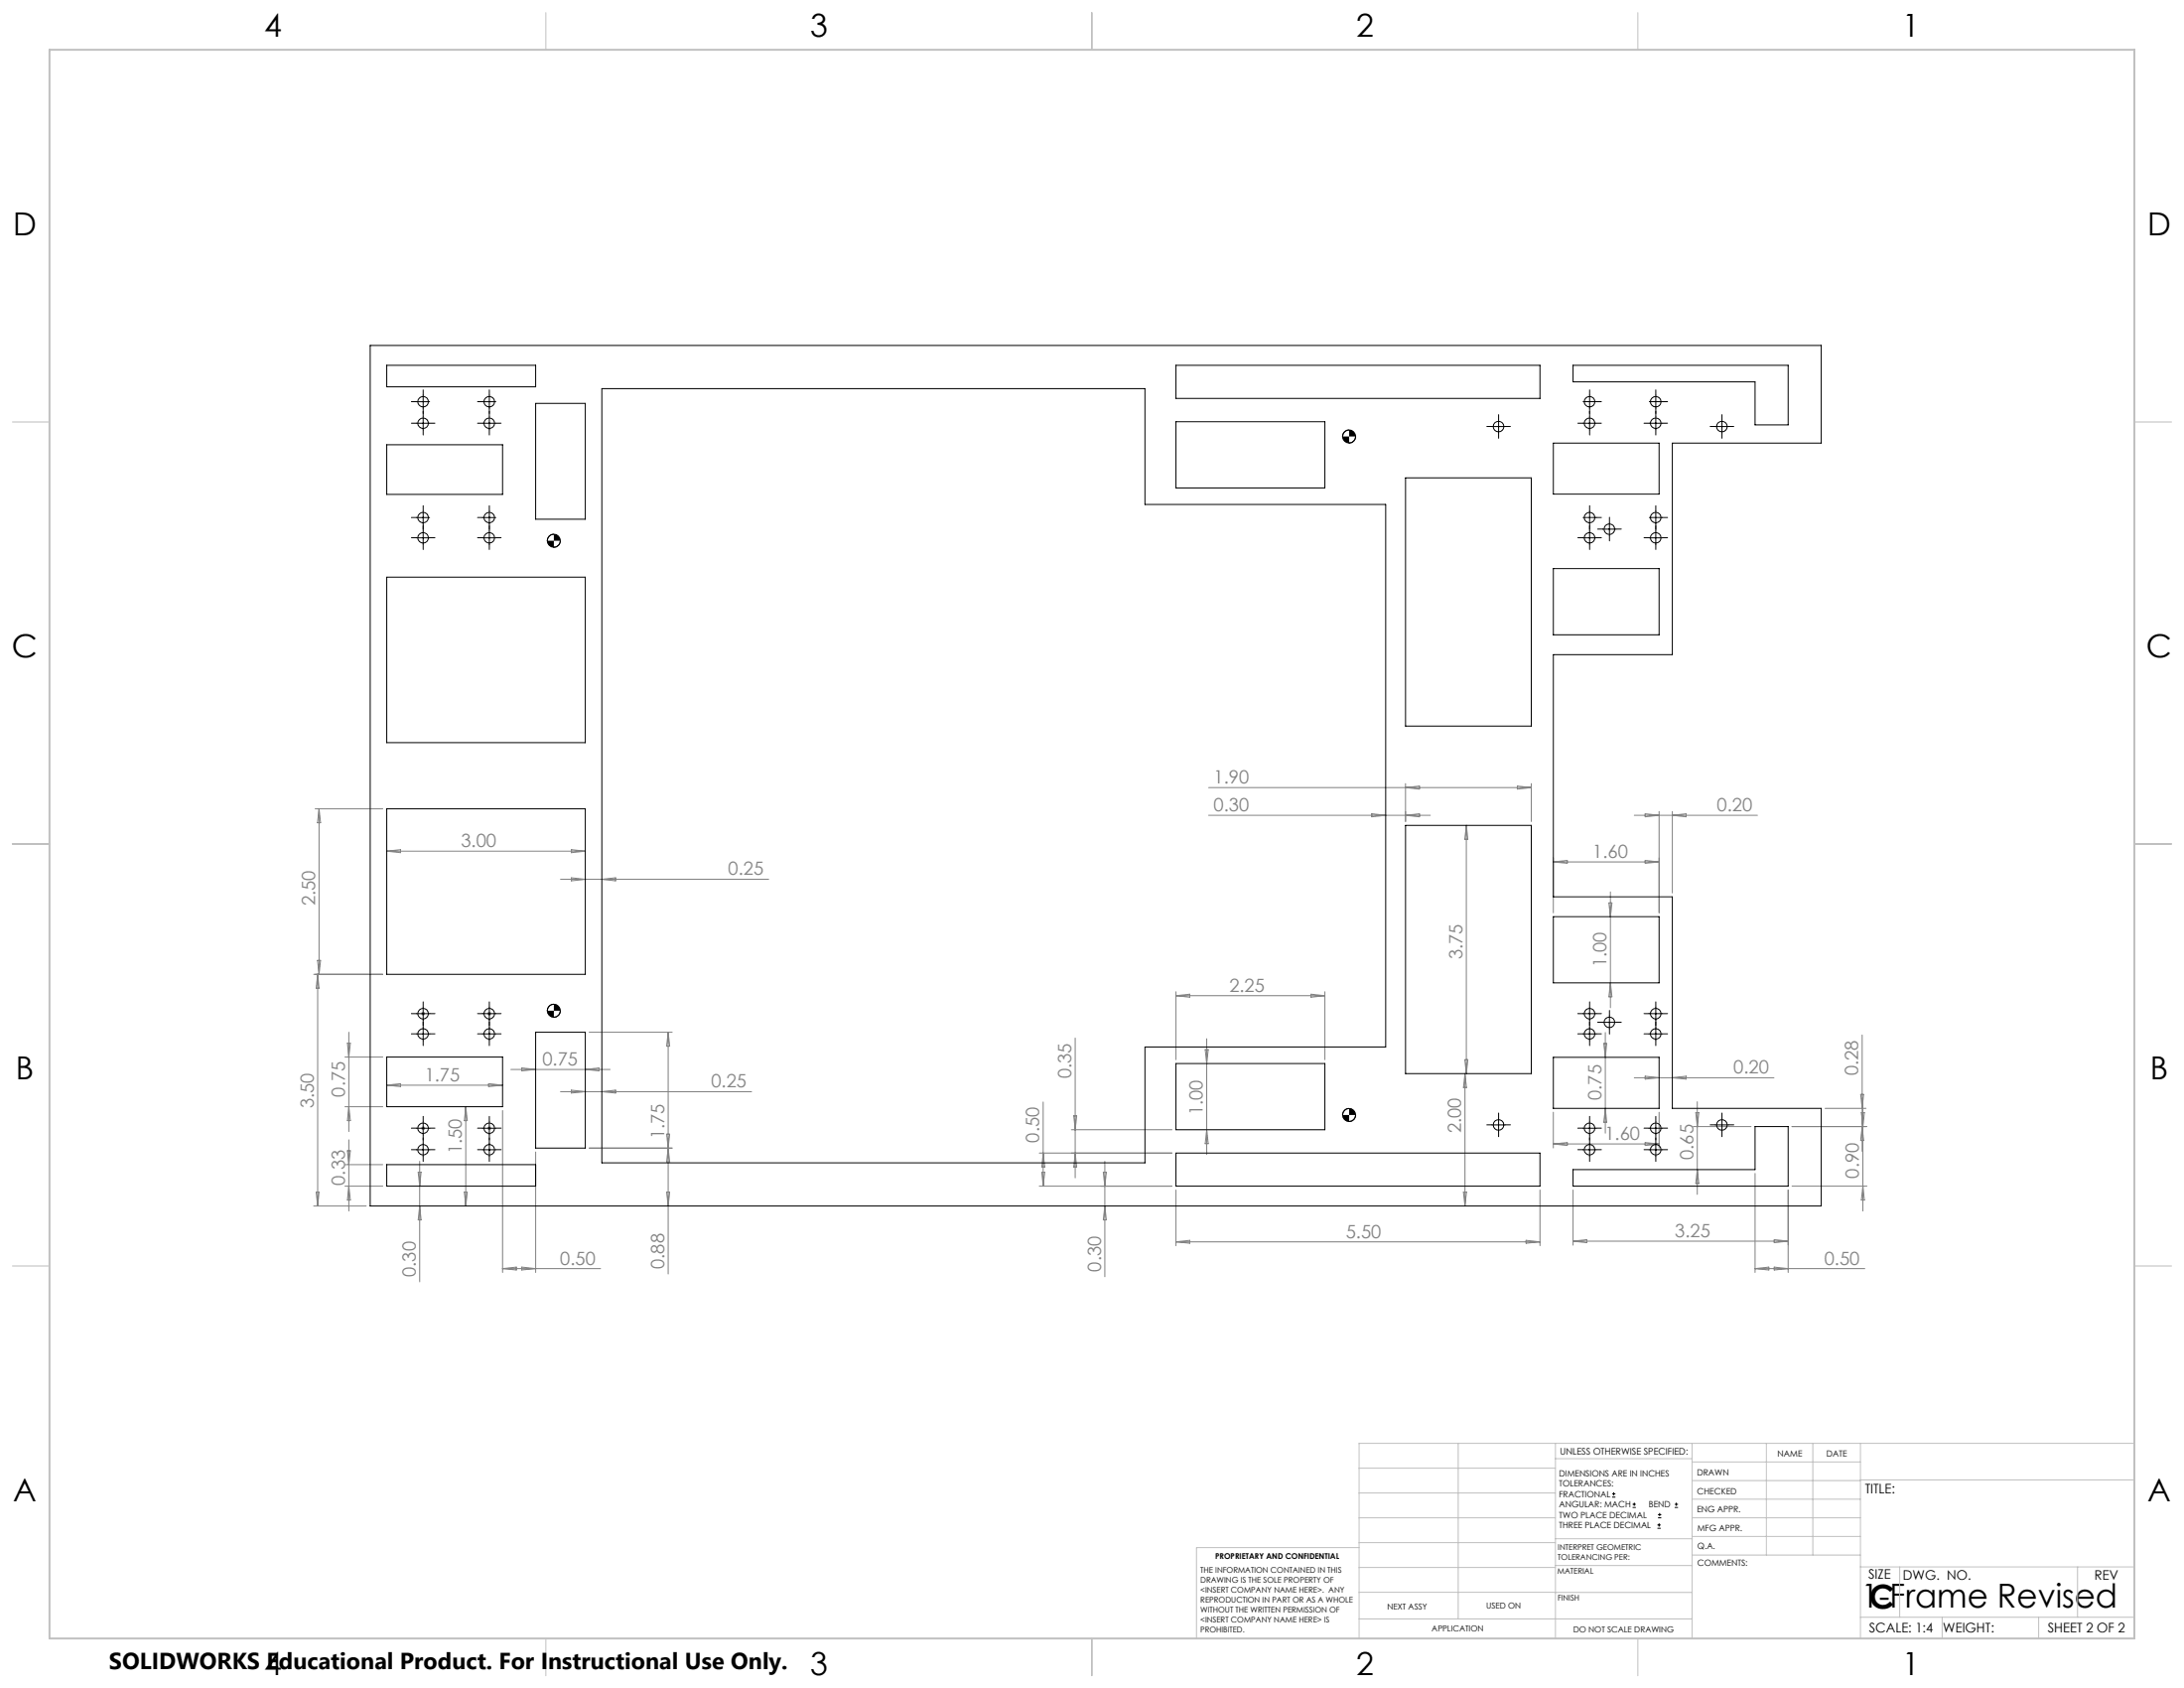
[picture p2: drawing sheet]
<svg xmlns="http://www.w3.org/2000/svg" width="559mm" height="432mm" viewBox="0 0 559 432" stroke-linecap="round" stroke-linejoin="round" font-family="sans-serif">
<g fill="none" stroke="#000" stroke-width=".25">
<path d="M94.7 88.4h371.3v24.9h-38.1v54.2h-30.5v61.9h30.5v54.1h38.1v25h-371.3zM99 93.5h38.1v5.5h-38.1zM154 99.4h138.9v29.6h61.6v138.8h-61.6v29.7h-138.9zM300.9 93.5h93.1v8.4h-93.1zM402.5 93.5h55v15.2h-8.4v-11h-46.6zM99 113.8h29.6v12.7h-29.6zM106.6 108.3h3.3M106.6 102.8h3.3M108.3 101.1v3.3M108.3 106.6v3.3M123.5 108.3h3.4M123.5 102.8h3.4"/>
<path d="M125.2 101.1v3.3M125.2 106.6v3.3M137.1 103.2h12.7v29.6h-12.7zM300.9 107.9h38.1v16.9h-38.1zM345.2 110l-1.1 .3-.5 .8-.1 .6M346.9 111.7l-.4 1-.6 .5-.7 .1M381.7 109.1h3.4M383.4 107.5v3.3M397.4 113.3h27.1v13.1h-27.1zM405 108.3h3.4M406.7 106.6v3.3M422 108.3h3.3"/>
<path d="M423.7 106.6v3.3M438.9 109.1h3.3M440.6 107.5v3.3M106.6 137.6h3.3M106.6 132.4h3.3M108.3 130.7v3.4M108.3 135.9v3.3M123.5 137.6h3.4M123.5 132.4h3.4M125.2 130.7v3.4M125.2 135.9v3.3M141.7 136.7l-1 .3-.6 .8-.1 .5"/>
<path d="M143.4 138.3l-.4 1.1-.6 .4-.7 .2M359.6 122.2h32.2v63.5h-32.2zM405 137.6h3.4M406.7 135.9v3.3M410.1 135.4h3.4M411.8 133.7v3.3M422 137.6h3.3M423.7 135.9v3.3M99 147.6h50.8v42.4h-50.8zM397.4 145.5h27.1v16.9h-27.1zM99 206.9h50.8v42.3h-50.8zM359.6 211.1h32.2v63.5h-32.2z"/>
<path d="M397.4 234.5h27.1v16.9h-27.1zM106.6 259.3h3.3M108.3 257.6v3.4M123.5 259.3h3.4M125.2 257.6v3.4M141.7 256.9l-1 .3-.6 .8-.1 .6M143.4 258.6l-.4 1-.6 .5-.7 .1M405 259.3h3.4M406.7 257.6v3.4M411.8 259.9v3.3M422 259.3h3.3M423.7 257.6v3.4"/>
<path d="M99 270.4h29.6v12.7h-29.6zM106.6 264.5h3.3M108.3 262.8v3.3M123.5 264.5h3.4M125.2 262.8v3.3M137.1 264.1h12.7v29.6h-12.7zM300.9 272.1h38.1v16.9h-38.1zM397.4 270.5h27.1v13h-27.1zM405 264.5h3.4M406.7 262.8v3.3M410.1 261.5h3.4M422 264.5h3.3"/>
<path d="M423.7 262.8v3.3M99 297.9h38.1v5.5h-38.1zM106.6 288.6h3.3M106.6 294.1h3.3M108.3 286.9v3.4M108.3 292.5v3.3M123.5 288.6h3.4M123.5 294.1h3.4M125.2 286.9v3.4M125.2 292.5v3.3M300.9 295h93.1v8.4h-93.1zM345.2 283.6l-1.1 .3-.5 .8-.1 .5"/>
<path d="M346.9 285.2l-.4 1.1-.6 .4-.7 .2M381.7 287.8h3.4M383.4 286.1v3.3M402.5 299.2h46.6v-11h8.4v15.2h-55zM405 288.6h3.4M405 294.1h3.4M406.7 286.9v3.4M406.7 292.5v3.3M422 288.6h3.3M422 294.1h3.3M423.7 286.9v3.4M423.7 292.5v3.3"/>
<path d="M438.9 287.8h3.3M440.6 286.1v3.3M412.5 383h.8M412.5 382.1h.8M412.9 381.7v.9M417.7 385.6h.8M417.7 384.8h.8M418.1 384.4v.8M424.1 390.9h.8M424.1 390.1h.8M424.2 388.3h.9M424.2 387.5h.9"/>
<path d="M424.5 389.7v.8M424.6 387v.9M428.5 385.6h.8M428.5 384.8h.8M428.9 384.4v.8"/>
<circle cx="108.3" cy="108.3" r="1.34"/>
<circle cx="108.3" cy="102.8" r="1.34"/>
<circle cx="125.2" cy="108.3" r="1.34"/>
<circle cx="125.2" cy="102.8" r="1.34"/>
<circle cx="345.2" cy="111.7" r="1.66"/>
<circle cx="383.4" cy="109.1" r="1.36"/>
<circle cx="406.7" cy="108.3" r="1.34"/>
<circle cx="406.7" cy="102.8" r="1.34"/>
<circle cx="423.6" cy="108.3" r="1.34"/>
<circle cx="423.6" cy="102.8" r="1.34"/>
<circle cx="440.6" cy="109.1" r="1.35"/>
<circle cx="108.3" cy="132.4" r="1.34"/>
<circle cx="108.3" cy="137.6" r="1.34"/>
<circle cx="125.2" cy="132.4" r="1.34"/>
<circle cx="125.2" cy="137.6" r="1.34"/>
<circle cx="141.7" cy="138.3" r="1.66"/>
<circle cx="406.7" cy="132.4" r="1.34"/>
<circle cx="406.7" cy="137.6" r="1.34"/>
<circle cx="411.8" cy="135.4" r="1.36"/>
<circle cx="423.6" cy="132.4" r="1.34"/>
<circle cx="423.6" cy="137.6" r="1.34"/>
<circle cx="108.3" cy="259.3" r="1.35"/>
<circle cx="125.2" cy="259.3" r="1.35"/>
<circle cx="141.7" cy="258.5" r="1.66"/>
<circle cx="406.7" cy="259.3" r="1.35"/>
<circle cx="423.6" cy="259.3" r="1.35"/>
<circle cx="108.3" cy="264.5" r="1.34"/>
<circle cx="125.2" cy="264.5" r="1.34"/>
<circle cx="406.7" cy="264.5" r="1.34"/>
<circle cx="411.8" cy="261.5" r="1.36"/>
<circle cx="423.6" cy="264.5" r="1.34"/>
<circle cx="108.3" cy="288.6" r="1.34"/>
<circle cx="108.3" cy="294.1" r="1.34"/>
<circle cx="125.2" cy="288.6" r="1.34"/>
<circle cx="125.2" cy="294.1" r="1.34"/>
<circle cx="345.2" cy="285.2" r="1.66"/>
<circle cx="383.4" cy="287.8" r="1.36"/>
<circle cx="406.7" cy="294.1" r="1.34"/>
<circle cx="406.7" cy="288.6" r="1.34"/>
<circle cx="423.6" cy="288.6" r="1.34"/>
<circle cx="423.6" cy="294.1" r="1.34"/>
<circle cx="440.6" cy="287.7" r="1.35"/>
</g>
<g fill="none" stroke="#808080" stroke-width=".25">
<path d="M80.6 206.9h17.3M81.6 206.9v42.3M81.6 206.9l.4 3.6h-.8zM99 217.7h50.8M99 217.7l3.5-.4v.8zM146.2 217.3l3.6 .4-3.6 .4zM309.2 201.5h82.6M309.2 208.6h56.8M351 208.2l3.5 .4-3.5 .4zM359.6 200.4v9.7M359.6 201.5l3.6-.4v.8zM359.6 208.6l3.6-.4v.8z"/>
<path d="M375.2 211.1v63.5M375.2 211.1l.4 3.6h-.8zM388.2 201.1l3.6 .4-3.6 .4zM391.8 200.4v9.7M397.4 219.5v14M418.1 208.6h31.6M420.9 208.2l3.6 .4-3.6 .4zM424.5 207.6v25.9M427.9 207.6v20.8M427.9 208.6l3.5-.4v.8zM143.4 224.9h53.3M146.2 224.5l3.6 .4-3.6 .4z"/>
<path d="M154 224.9l3.5-.4v.8zM397.4 220.5h27.1M397.4 220.5l3.6-.4v.7zM411.7 231h.7l-.4 3.5zM412 228.1v29.7M420.9 220.1l3.6 .4-3.6 .3zM80.3 249.2h17.6M81.2 245.7h.8l-.4 3.5zM81.3 249.2v59.3M81.3 249.2l.3 3.6h-.7zM107.7 259.3h1.1M107.9 258.9l.7 .7"/>
<path d="M108.3 258.8v1M108.6 258.9l-.7 .7M124.7 259.3h1M124.8 258.9l.8 .7M125.2 258.8v1M125.6 258.9l-.8 .7M300.9 253.7v17.4M300.9 254.7h38.1M300.9 254.7l3.5-.4v.8zM335.4 254.3l3.6 .4-3.6 .4zM339 253.7v17.4M412 251.4l.4 3.6h-.7z"/>
<path d="M88.3 270.4h9.6M88.9 266.8h.7l-.3 3.6zM89.3 264.1v25.4M99 277.6l3.5-.4v.8zM99 277.6h29.6M125 277.2l3.6 .4-3.6 .4zM130.7 273.6h25.4M133.5 273.2l3.6 .4-3.6 .3zM143.4 279.3h48.9M146.2 278.9l3.6 .4-3.6 .3zM149.8 273.6l3.5-.4v.7zM150.7 264.1h21.3"/>
<path d="M154 279.3l3.5-.4v.7zM171 264.1v61.8M171 264.1l.3 3.5h-.7zM275.1 265.5v35.8M308.4 268.5h.7l-.3 3.6zM308.8 265.7v29.6M374.8 271.1h.8l-.4 3.5zM374.8 274.6v33.9M374.8 274.6l.4 3.6h-.8zM410.4 266.9h.7l-.4 3.6zM410.7 264.1v25.8M418.1 275.7h35.8"/>
<path d="M420.9 275.3l3.6 .4-3.6 .3zM427.9 275.7l3.5-.4v.7zM476.1 280h.7l-.3 3.5zM476.5 264.8v29.7M88.3 283.1h9.6M88.3 297.9h9.6M88.9 294.4h.7l-.3 3.5zM89.3 291.6v18.2M89.3 283.1l.3 3.6h-.7zM107 299.9h.7l-.3 3.5zM107.4 297.1v30.8M107.7 288.6h1.1"/>
<path d="M107.9 288.3l.7 .7M108.3 288.1v1M108.6 288.3l-.7 .7M119.2 283.1l.4 3.6h-.8zM119.2 283.1v25.4M124.7 288.6h1M124.8 288.3l.8 .7M125.2 288.1v1M125.6 288.3l-.8 .7M128.6 284.1v41.4M137.1 294.7v30.8M170.6 290.1l.7 7.2h-.7l.7-7.2z"/>
<path d="M172 293.7h-21.3M265.9 295h34M266.6 299.9h.7l-.4 3.5zM266.9 295l.4 3.5h-.7zM266.9 281.9v21.5M274.1 289h25.8M274.7 285.4h.8l-.4 3.6zM275.1 295l.4 3.5h-.8zM282.3 299.9h.8l-.4 3.5zM282.7 297.1v29.5M308.8 289l.3 3.6h-.7zM397.4 284.5v9.2"/>
<path d="M397.4 292.6l3.6-.3v.7zM397.4 292.6h27.1M410.7 283.5l.4 3.6h-.7zM420.9 292.3l3.6 .3-3.6 .4zM424.5 284.5v9.2M433.2 288.2h14.8M433.9 284.6h.8l-.4 3.6zM434.3 281.8v23.7M434.3 299.2l.4 3.6h-.8zM458.5 288.2h19.2M467 283.5h10.4M476.3 284.6h.7l-.4 3.6z"/>
<path d="M476.5 288.2l.3 3.5h-.7zM476.6 281.8v28M80.3 308.5h13.4M80.9 304.9h.7l-.3 3.6zM88.3 303.4h9.6M89.3 303.4l.3 3.6h-.7zM107.4 308.5l.3 3.6h-.7zM118.8 304.9h.8l-.4 3.6zM170.6 304.9h.7l-.3 3.6zM265.9 303.4h34M282.7 308.5l.4 3.6h-.8zM300.9 304.4v14.3"/>
<path d="M300.9 317.7l3.5-.4v.7zM300.9 317.7h93.1M374.4 304.9h.8l-.4 3.6zM390.5 317.3l3.5 .4-3.5 .3zM394 304.4v14.3M402.5 304.4v14.1M402.5 317.5h55M402.5 317.5l3.5-.4v.8zM449.1 300.2v25.3M454 317.1l3.5 .4-3.5 .4zM457.5 304.4v21.1M458.5 303.4h19.2"/>
<path d="M476.6 303.4l.4 3.6h-.7zM128.6 324.5h25.1M128.6 324.5l3.5-.4v.8zM133.5 324.1l3.6 .4-3.6 .4zM449.1 324.5h28M449.1 324.5l3.5-.4v.8zM454 324.1l3.5 .4-3.5 .4z"/>
</g>
<g fill="none" stroke="#c0c0c0" stroke-width=".25">
<path d="M139.7 3.2v9.5M279.4 3.2v9.5M419.1 3.2v9.5M3.1 107.9h9.6M546.1 107.9h9.5M3.1 215.9h9.6M546.1 215.9h9.5M3.1 323.8h9.6M546.1 323.8h9.5M347.7 375.6h50.3M373.1 369.2v44.9M398 369.2v49.9"/>
<path d="M398 373.1h34.9M432.9 369.2v49.9M432.9 378.7h43.1M432.9 374h43.1M451.9 369.2v28.6M463.8 369.2v28.6M476 369.2v49.9M476 378.6h70.1M546.1 369.2h-198.4v49.9M347.7 394.6h50.3M347.7 388.3h50.3M347.7 381.9h50.3"/>
<path d="M347.7 395.9h-41.6v23.2M398 393.6h35M432.9 383.5h43.1M432.9 388.3h43.1M432.9 393h43.1M433 397.8h43M139.7 419.1v9.6M279.4 419.1v9.6M347.7 414.1h85.2M347.7 401h50.3M347.7 407.3h50.3M398 407.4h34.9"/>
<path d="M398 400.5h35M419.1 419.1v9.6M476 413.7h70.1M476 400.8h70.1M486.1 400.8v12.9M496.9 413.7v5.4M521.6 413.7v5.4M531.6 400.8v12.9"/>
</g>
<path d="M12.7 12.7h533.4v406.4h-533.4z" fill="none" stroke="#c0c0c0" stroke-width=".5"/>
<g fill="none" stroke="#000" stroke-width=".25" stroke-dasharray="15.2 1.3 1.3 1.3">
<path d="M106.6 108.3h-1.3M106.6 102.7h-1.3M108.3 106.6v-1.4M108.3 109.9v1.4M108.3 101.1v-1.4M108.3 104.4v1.4M109.9 108.3h1.4M123.5 108.3h-1.3M123.5 102.7h-1.3M125.2 106.6v-1.4M125.2 109.9v1.4M125.2 101.1v-1.4"/>
<path d="M125.2 104.4v1.4M126.9 108.3h1.3M381.8 109.1h-1.4M383.4 107.4v-1.3M383.4 110.8v1.3M385.1 109.1h1.4M405.1 108.3h-1.4M406.7 106.6v-1.4M406.7 109.9v1.4M406.7 102.7v-1.6M406.7 102.7h-1.6M406.7 102.7v1.7"/>
<path d="M406.7 102.7h1.7M406.7 101.1v-1.4M406.7 104.4v1.4M408.4 108.3h1.3M408.4 102.7h1.3M422 108.3h-1.4M423.7 106.6v-1.4M423.7 109.9v1.4M423.7 102.7v-1.6M423.7 102.7h-1.7M423.7 102.7v1.7M423.7 102.7h1.6"/>
<path d="M423.7 101.1v-1.4M423.7 104.4v1.4M425.3 108.3h1.4M425.3 102.7h1.4M438.9 109.1h-1.3M440.6 107.4v-1.3M440.6 110.8v1.3M442.3 109.1h1.3M106.6 137.6h-1.3M106.6 132.4h-1.3M108.3 135.9v-1.4M108.3 139.2v1.4"/>
<path d="M108.3 130.7v-1.3M108.3 134v1.4M109.9 137.6h1.4M123.5 137.6h-1.3M123.5 132.4h-1.3M125.2 135.9v-1.4M125.2 139.2v1.4M125.2 130.7v-1.3M125.2 134v1.4M126.9 137.6h1.3M405.1 137.6h-1.4M406.7 135.9v-1.4"/>
<path d="M406.7 139.2v1.4M406.7 132.4v-1.7M406.7 132.4h-1.6M406.7 132.4v1.6M406.7 132.4h1.7M406.7 130.7v-1.3M406.7 134v1.4M408.4 137.6h1.3M408.4 132.4h1.3M410.1 135.3h-1.3M411.8 133.7v-1.4M411.8 137v1.4"/>
<path d="M413.5 135.3h1.3M422 137.6h-1.4M423.7 135.9v-1.4M423.7 139.2v1.4M423.7 132.4v-1.7M423.7 132.4h-1.7M423.7 132.4v1.6M423.7 132.4h1.6M423.7 130.7v-1.3M423.7 134v1.4M425.3 137.6h1.4M425.3 132.4h1.4"/>
<path d="M106.6 259.3h-1.3M108.3 257.6v-1.3M109.9 259.3h1.4M123.5 259.3h-1.3M125.2 257.6v-1.3M126.9 259.3h1.3M405.1 259.3h-1.4M406.7 257.6v-1.3M408.4 259.3h1.3M411.8 259.8v-1.3M422 259.3h-1.4M423.7 257.6v-1.3"/>
<path d="M425.3 259.3h1.4M106.6 264.5h-1.3M108.3 261v1.3M108.3 262.8v-1.4M108.3 266.1v1.4M109.9 264.5h1.4M123.5 264.5h-1.3M125.2 261v1.3M125.2 262.8v-1.4M125.2 266.1v1.4M126.9 264.5h1.3M405.1 264.5h-1.4"/>
<path d="M406.7 261v1.3M406.7 262.8v-1.4M406.7 266.1v1.4M408.4 264.5h1.3M410.1 261.5h-1.3M411.8 263.2v1.3M413.5 261.5h1.3M422 264.5h-1.4M423.7 261v1.3M423.7 262.8v-1.4M423.7 266.1v1.4M425.3 264.5h1.4"/>
<path d="M106.6 288.6h-1.3M106.6 294.1h-1.3M108.3 286.9v-1.3M108.3 290.3v1.3M108.3 292.4v-1.3M108.3 295.8v1.3M109.9 288.6h1.4M109.9 294.1h1.4M123.5 288.6h-1.3M123.5 294.1h-1.3M125.2 286.9v-1.3M125.2 290.3v1.3"/>
<path d="M125.2 292.4v-1.3M125.2 295.8v1.3M126.9 288.6h1.3M126.9 294.1h1.3M381.8 287.7h-1.4M383.4 286.1v-1.4M383.4 289.4v1.4M385.1 287.7h1.4M405.1 288.6h-1.4M405.1 294.1h-1.4M406.7 286.9v-1.3M406.7 290.3v1.3"/>
<path d="M406.7 292.4v-1.3M406.7 295.8v1.3M408.4 288.6h1.3M408.4 294.1h1.3M422 288.6h-1.4M422 294.1h-1.4M423.7 286.9v-1.3M423.7 290.3v1.3M423.7 292.4v-1.3M423.7 295.8v1.3M425.3 288.6h1.4M425.3 294.1h1.4"/>
<path d="M438.9 287.7h-1.3M440.6 286.1v-1.4M440.6 289.4v1.4M442.3 287.7h1.3"/>
</g>
<path d="M343.5 285.2l.2 .8 .4 .5 1.1 .4v-1.7zM345.2 283.6v1.6h1.7l-.5-1.1-.7-.5zM140 258.6l.2 .7 .5 .6 1 .3v-1.6zM141.7 256.9v1.7h1.7l-.3-.9-.4-.5zM140 138.3l.2 .8 .5 .5 1 .4v-1.7zM141.7 136.7v1.6h1.7l-.3-.9-.4-.4zM343.5 111.7l.2 .7 .4 .6 1.1 .3v-1.6zM345.2 110v1.7h1.7l-.3-.9-.4-.5z" fill="#000"/>
<g font-size="8.5">
<text x="476.2" y="411.3">1-Frame Revised</text>
<text x="478.3" y="411.4">C</text>
</g>
<g font-size="8.1">
<text x="67.6" y="9.3">4</text>
<text x="207.3" y="9.3">3</text>
<text x="347" y="9.3">2</text>
<text x="486.7" y="9.3">1</text>
<text x="3.3" y="60.1">D</text>
<text x="549.4" y="60.1">D</text>
<text x="3" y="168">C</text>
<text x="549.1" y="168">C</text>
<text x="4" y="276">B</text>
<text x="550.1" y="276">B</text>
<text x="3.3" y="383.9">A</text>
<text x="549.4" y="383.9">A</text>
<text x="67.6" y="428.4">4</text>
<text x="207.3" y="428.4">3</text>
<text x="347" y="428.4">2</text>
<text x="486.7" y="428.4">1</text>
</g>
<text font-size="5.9" x="27.9" y="427">SOLIDWORKS Educational Product. For Instructional Use Only.</text>
<g font-size="4.7" fill="#808080">
<text x="310.6" y="200.4">1.90</text>
<text x="310.6" y="207.5">0.30</text>
<text x="439.3" y="207.5">0.20</text>
<text x="118" y="216.7">3.00</text>
<text x="407.5" y="219.4">1.60</text>
<text x="186.3" y="223.9">0.25</text>
<text x="80.6" y="231.8" transform="rotate(-90 80.6 231.8)">2.50</text>
<text x="374.2" y="245.4" transform="rotate(-90 374.2 245.4)">3.75</text>
<text x="411" y="247.4" transform="rotate(-90 411 247.4)">1.00</text>
<text x="314.5" y="253.7">2.25</text>
<text x="138.8" y="272.5">0.75</text>
<text x="274.1" y="275.9" transform="rotate(-90 274.1 275.9)">0.35</text>
<text x="443.5" y="274.6">0.20</text>
<text x="475.5" y="275.1" transform="rotate(-90 475.5 275.1)">0.28</text>
<text x="88.3" y="280.6" transform="rotate(-90 88.3 280.6)">0.75</text>
<text x="108.6" y="276.6">1.75</text>
<text x="182" y="278.2">0.25</text>
<text x="409.7" y="281.4" transform="rotate(-90 409.7 281.4)">0.75</text>
<text x="80.3" y="283.5" transform="rotate(-90 80.3 283.5)">3.50</text>
<text x="307.8" y="285.3" transform="rotate(-90 307.8 285.3)">1.00</text>
<text x="170" y="291.4" transform="rotate(-90 170 291.4)">1.75</text>
<text x="265.9" y="292.2" transform="rotate(-90 265.9 292.2)">0.50</text>
<text x="373.8" y="289.8" transform="rotate(-90 373.8 289.8)">2.00</text>
<text x="410.6" y="291.6">1.60</text>
<text x="118.2" y="295.2" transform="rotate(-90 118.2 295.2)">1.50</text>
<text x="433.3" y="296.7" transform="rotate(-90 433.3 296.7)">0.65</text>
<text x="88.3" y="303.2" transform="rotate(-90 88.3 303.2)">0.33</text>
<text x="475.6" y="301.4" transform="rotate(-90 475.6 301.4)">0.90</text>
<text x="344.4" y="316.6">5.50</text>
<text x="428.6" y="316.5">3.25</text>
<text x="143.3" y="323.5">0.50</text>
<text x="466.8" y="323.5">0.50</text>
<text x="106.4" y="326.6" transform="rotate(-90 106.4 326.6)">0.30</text>
<text x="170" y="324.6" transform="rotate(-90 170 324.6)">0.88</text>
<text x="281.7" y="325.3" transform="rotate(-90 281.7 325.3)">0.30</text>
</g>
<g font-size="3.4">
<text x="477.2" y="381.9">TITLE:</text>
<text x="478.1" y="404">SIZE</text>
<text x="486.9" y="404">DWG. NO.</text>
<text x="535.9" y="404.1">REV</text>
<text x="478.2" y="417.6">SCALE: 1:4</text>
<text x="497.1" y="417.7">WEIGHT:</text>
<text x="523.9" y="417.6">SHEET 2 OF 2</text>
</g>
<text font-size="2.4" x="399.2" y="372.1">UNLESS OTHERWISE SPECIFIED:</text>
<g font-size="2.2">
<text x="398.9" y="377.7">DIMENSIONS ARE IN INCHES</text>
<text x="434.2" y="377.3">DRAWN</text>
<text x="454.8" y="372.5">NAME</text>
<text x="467.3" y="372.6">DATE</text>
<text x="398.9" y="380.3">TOLERANCES:</text>
<text x="398.9" y="383">FRACTIONAL</text>
<text x="434.3" y="382.2">CHECKED</text>
<text x="398.9" y="385.6">ANGULAR: MACH</text>
<text x="398.9" y="388.3">TWO PLACE DECIMAL</text>
<text x="421.9" y="385.6">BEND</text>
<text x="434.2" y="386.9">ENG APPR.</text>
<text x="398.9" y="390.9">THREE PLACE DECIMAL</text>
<text x="434.3" y="391.6">MFG APPR.</text>
<text x="434.3" y="396.3">Q.A.</text>
<text x="434.3" y="400.5">COMMENTS:</text>
</g>
<g font-size="2.1">
<text x="354.9" y="411.6">NEXT ASSY</text>
<text x="380.3" y="411.6">USED ON</text>
<text x="366.3" y="417.4">APPLICATION</text>
<text x="402.5" y="417.5">DO NOT SCALE DRAWING</text>
</g>
<g font-size="2">
<text x="310.9" y="398.8">PROPRIETARY AND CONFIDENTIAL</text>
<text x="398.6" y="396.5">INTERPRET GEOMETRIC</text>
<text x="398.6" y="399">TOLERANCING PER:</text>
<text x="307.2" y="402.4">THE INFORMATION CONTAINED IN THIS</text>
<text x="307.2" y="404.9">DRAWING IS THE SOLE PROPERTY OF</text>
<text x="307.2" y="407.5">&lt;INSERT COMPANY NAME HERE&gt;. ANY</text>
<text x="398.5" y="402.6">MATERIAL</text>
<text x="307.2" y="410">REPRODUCTION IN PART OR AS A WHOLE</text>
<text x="307.2" y="412.5">WITHOUT THE WRITTEN PERMISSION OF</text>
<text x="398.5" y="409.4">FINISH</text>
<text x="307.2" y="415">&lt;INSERT COMPANY NAME HERE&gt; IS</text>
<text x="307.2" y="417.6">PROHIBITED.</text>
</g>
</svg>
